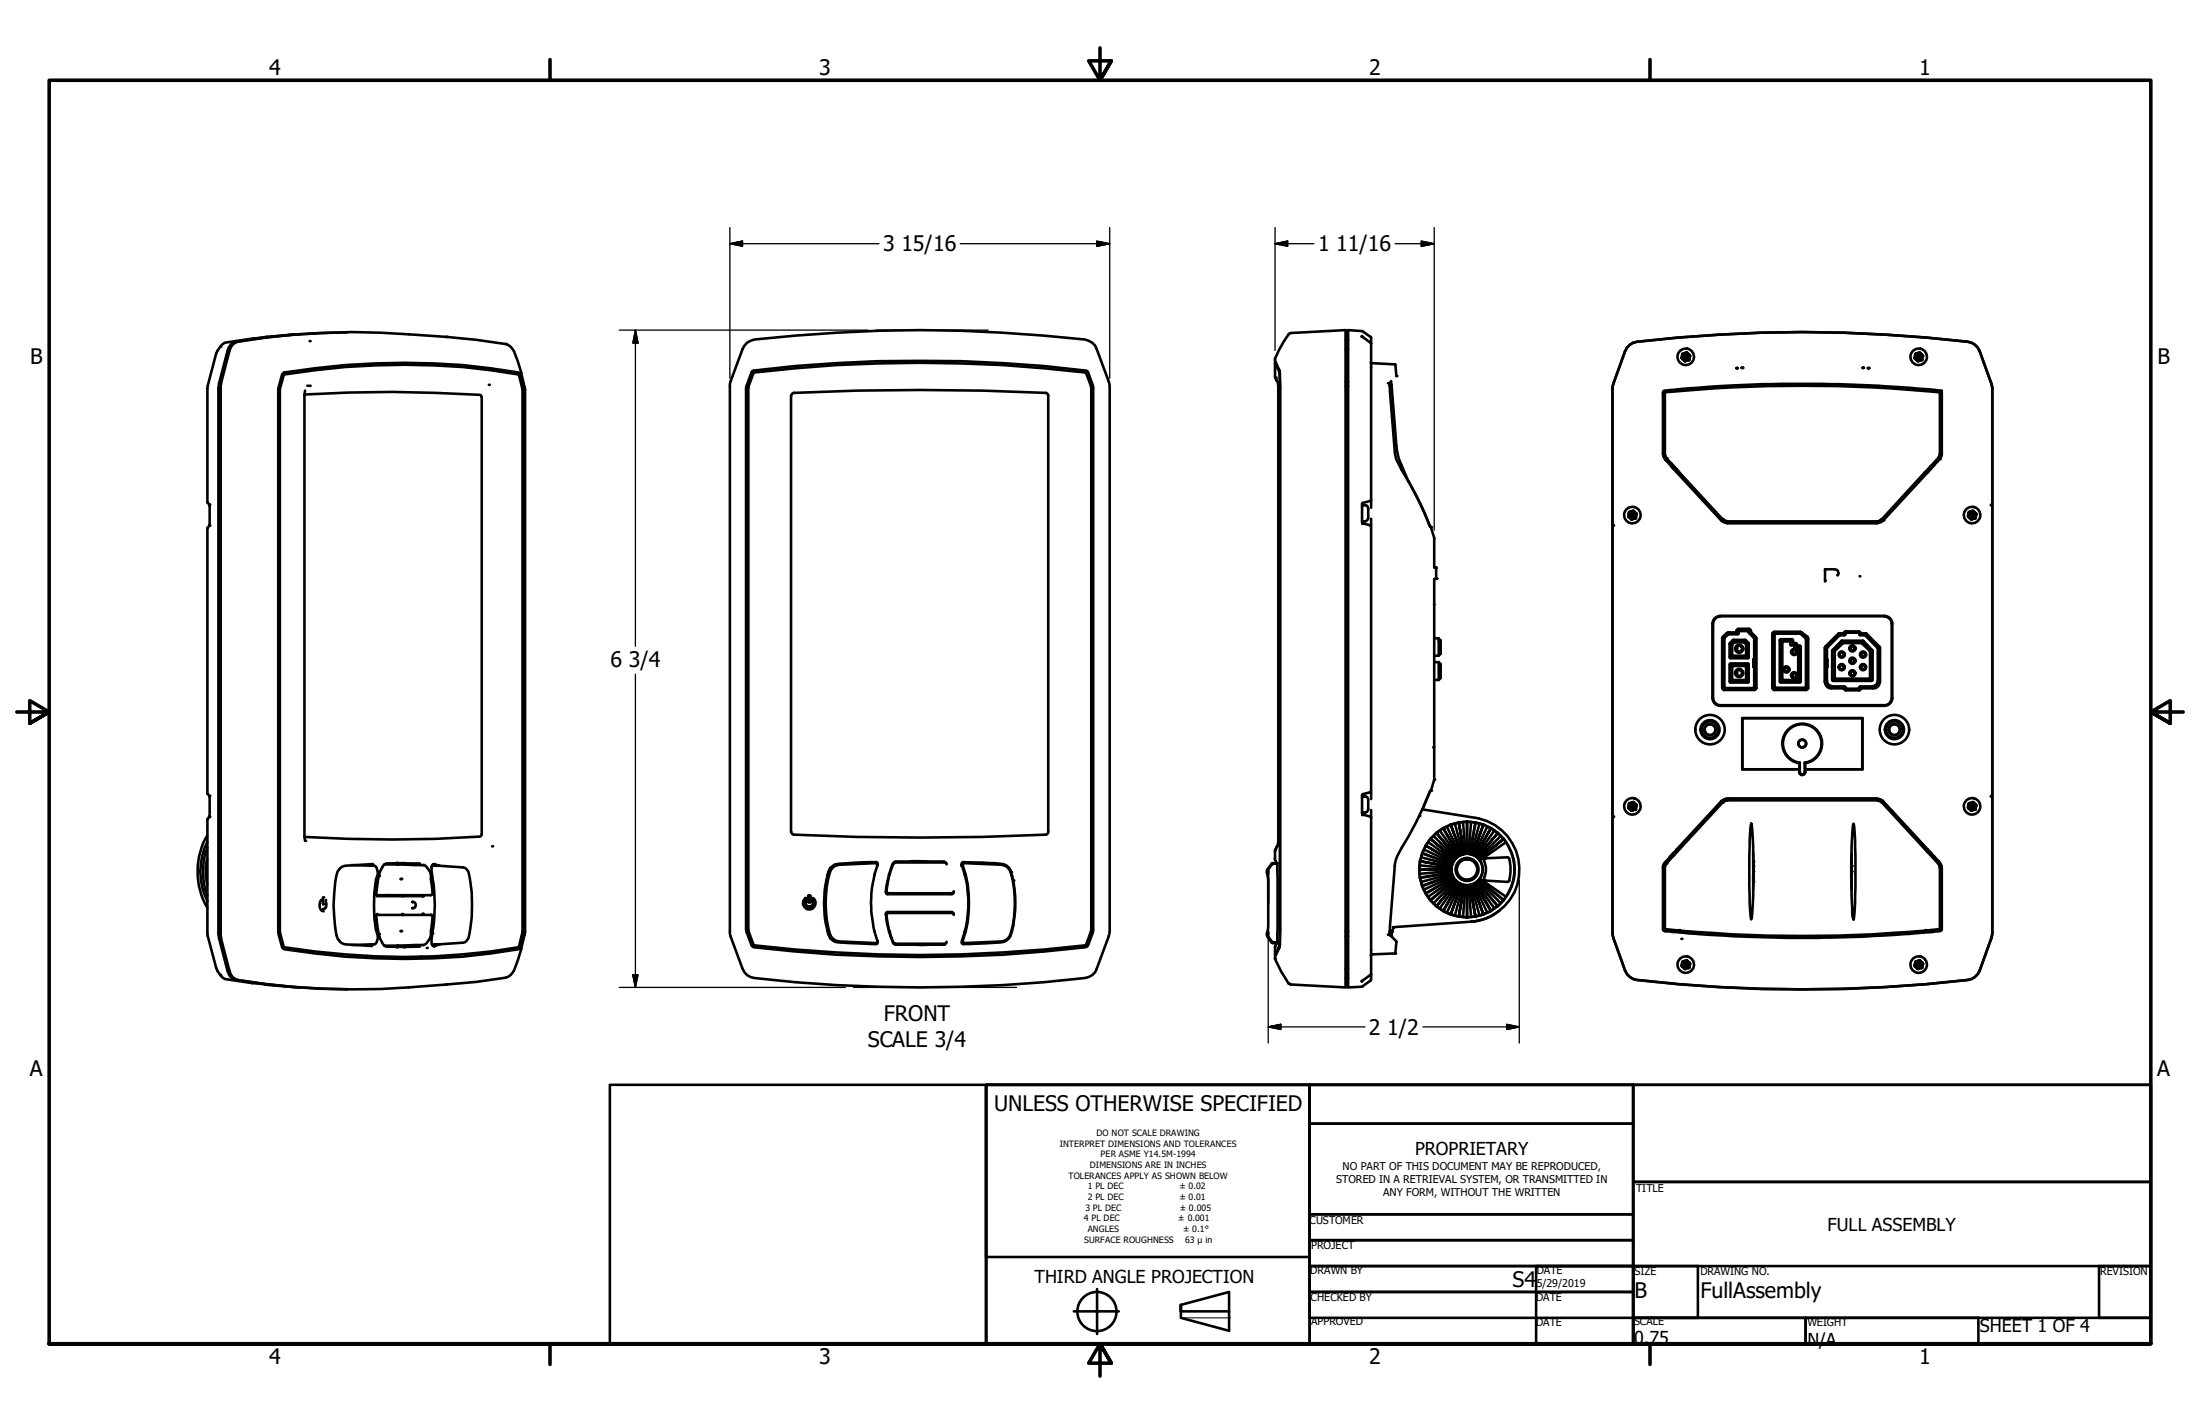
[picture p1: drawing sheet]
<svg xmlns="http://www.w3.org/2000/svg" width="432mm" height="279mm" viewBox="0 0 432 279" stroke-linecap="round" stroke-linejoin="round" font-family="sans-serif">
<!-- layer: Visible (ANSI) -->
<g fill="none" stroke="#000" stroke-width=".51">
<path d="M43.4 75.3l-.2 .9 .2-1 1.6-6.3a2.21 2.21 0 0 1 1.7-1.8 143.7 143.7 0 0 1 33.5-1.5 124.5 124.5 0 0 1 19.6 2.1 4.6 4.6 0 0 1 1.9 3.3l.6 2.1 .8 3.4v106.3a35.6 35.6 0 0 1-2.5 8.1l-.8 .7-.5 .2a212.5 212.5 0 0 1-35.9 2.2 101.4 101.4 0 0 1-17.2-1.9l-.5-.4-.7-1.3-1.6-6.3-.2-1 .2 .9M49.6 66.5h.1M52.3 66.1l-7.8 1.1a2.94 2.94 0 0 0-2.1 2.2l-1.7 6.9v22.2M52.3 66.1h.1M55.6 73.2a133.5 133.5 0 0 1 46.4 0l.8 3.3v106.3l-.8 3.3a133.5 133.5 0 0 1-46.4 0l-.2-.2-.8-3.1v-106.3l.8-3zM55.7 73.6l.1-.1a139.1 139.1 0 0 1 45.9 0l.9 3v106.3l-.9 3.1a139.1 139.1 0 0 1-45.9 0l-.9-3.1v-106.3zM58.7 65.6l-6.4 .5M59.8 77.4a262.4 262.4 0 0 1 34.6 .1l.2 .5v85.6l-.2 .5a239.6 239.6 0 0 1-34.6 .1M59.9 76.6l-.1 .9v86.6l.1 .9M68.2 65.2a115.5 115.5 0 0 0-22.4 2l-.5 .4-.7 1.3-1.6 6.3-.1 1v106.9l.1 1 1.6 6.3a2.21 2.21 0 0 0 1.7 1.9 146.2 146.2 0 0 0 21.9 1.8M82.5 71.6h.3M146.6 67.2l1.5-.6a286.2 286.2 0 0 1 64.8 0 2.89 2.89 0 0 1 2.4 1.9l2.3 6.4 .2 .9v107l-.2 .9-2.3 6.4a2.69 2.69 0 0 1-2.4 1.8 286.2 286.2 0 0 1-64.8 0 2.69 2.69 0 0 1-2.4-1.8l-2.4-6.9v-107.9l2.4-6.8z"/>
<path d="M147.7 72.8a274.7 274.7 0 0 1 65.7 0l1.1 2.8 .1 .5v106.3l-.1 .5-1.1 2.8a266.2 266.2 0 0 1-65.7 0l-1.3-3.3v-106.3zM147.9 73.2l.1-.1a278.4 278.4 0 0 1 65 0l1.2 3v106.3l-1.2 3.1a278.4 278.4 0 0 1-65 0l-1.1-3.1v-106.3zM155.3 77.6v85.7M205.2 77.1l.5 .3v.2M205.2 77.1a503.9 503.9 0 0 0-49.6 .1l-.3 .4M205.7 77.6v85.6l-.2 .5-.3 .1M250.3 71.2a6.6 6.6 0 0 1 .9 4.9v106.3a6.7 6.7 0 0 1-.9 5M250.3 70.4a17.8 17.8 0 0 1 2.9-5l10.9-.6 .3 .2v128.5l-.3 .2-11-.6a20 20 0 0 1-2.8-5v-.3a7.5 7.5 0 0 0 1-5.4v-106.8a6.7 6.7 0 0 0-1-4.8v-.3M250.3 71.2v2.8a2.9 2.9 0 0 1 .6 2.4v88.7a2.85 2.85 0 0 1-.6 1.8v1.6M250.3 71.2h.1M250.4 74.4l.2 .4M264.1 64.8v128.9"/>
<path d="M264.6 64.8v128.9M267.2 66h.1M267.3 65l-2.7-.2-.2 .3M267.3 65h.1M267.3 65.9v.1l1.7 1.2M267.4 65l1.6 1.1M269 66.1l.1 .2M269 67.2l.1 .2M269 71.1l.3 .2M269.1 67.4v32.2M269.1 66.3v1.1M269.1 72.1v.1"/>
<path d="M269.2 71.2l4.6 .3 .3 2.3M272.8 75.3l.3 .1 1 12a10.8 10.8 0 0 0 .9 3.7l1.5 3.5M272.8 75.1v1.5l1 12.6a6.7 6.7 0 0 0 1.2 2.8 72.7 72.7 0 0 1 5.7 11.4M273 74.9l-.2 .3 .2-.3M319 68.9l-2.3 6.3-.2 1v106.9l.2 1 2.3 6.3a2.91 2.91 0 0 0 2.3 1.9 286.8 286.8 0 0 0 64.9 0 2.91 2.91 0 0 0 2.4-1.9l2.2-6.3 .2-1v-106.9l-.2-1-2.2-6.3M319 68.9a2.91 2.91 0 0 1 2.3-1.8 270.5 270.5 0 0 1 65.7 .1l1.2 1 .4 .7M326.5 76.8a164 164 0 0 1 14.9-1.2 282.2 282.2 0 0 1 38.5 .9l.9 .1 .3 .2v.2v11.9a3.9 3.9 0 0 1-1.5 2.4l-10 10.8-.7 .5-.5 .1-29.6-.1-1-.5-9.6-10.3-1.6-2-.2-.8zM326.8 77a273.8 273.8 0 0 1 53.9 0v12.3l-.3 .6-11 12-.5 .3-.5 .1h-29.3l-.6-.1-.4-.3-11.2-12.3-.1-.4zM330.1 70.2h.1M330.1 70.2l.1 .2M330.1 70.4l.5 .4M330.1 70.4h.1"/>
<path d="M330.1 70.3l.5 .5M330.2 69.5l.1 .4-.2 .3M330.2 69.6l-.1 .5M330.2 69.5v.1M330.3 69.4h.1M330.3 69.4l-.1 .1M330.3 69.5l.6 .5-.8 .3M330.6 70.8h.1M330.6 70.8h.2M330.8 70.9h.1M330.9 69.2h.2M331 69.2l-.3 .2h-.3l.5-.2"/>
<path d="M331.1 69.3l-.2 .7 .8-.2M331.1 69.3l.5 .4M331.2 69.3l.5 .4M331.2 69.3h.1M331.4 70.6l-.6 .2M331.4 70.7h.1M331.4 70.7h-.3l-.3 .2M331.5 70.5l-.6-.5-.2 .8M331.6 70.5h.1M331.6 70.5l-.1 .2M331.6 69.7h.1M331.6 69.7l.1 .2-.2 .3v.3"/>
<path d="M331.6 69.9l-.1 .6M375.8 70.2h.1M375.8 70.2l.1 .2M375.9 70.4l.4 .4M375.9 70.4h.1M375.9 70.3l.4 .5M376 69.6l-.2 .5M376 69.4h.1M376 69.4l-.1 .1 .1 .4-.2 .3M376 69.5l.6 .5-.7 .3M376.3 70.8h.1M376.5 70.9h.1"/>
<path d="M376.7 69.2h.2M376.7 69.2l-.6 .2M376.7 69.2l-.3 .2h-.3M376.8 69.3l-.2 .7 .8-.2M376.9 69.3l.4 .4M376.9 69.3l.5 .4M376.9 69.3h.1M377.1 70.6l-.6 .2M377.1 70.7h.1M377.1 70.7l-.7 .1M377.2 70.5l-.6-.5-.2 .8M377.3 70.5h.1"/>
<path d="M377.3 70.5l-.1 .2M377.4 69.7v.2l-.1 .3v.3l.1-.6M40.7 98.5l.1 .2M40.8 98.6l.3 .5M41 99.1l.1 .1M41.1 99.1v4M267.5 99.1h.4M267.6 99.1l-.3 .2M267.9 99.1h.1M268 99.1a.8 .8 0 0 1 .5 1v1.5M268.9 98.3l-1.4 .4-.2 .2 .1 3.7M269.1 98.1l-.2 .3"/>
<path d="M276.5 94.5a58 58 0 0 1 4.2 8.8l.2 .1 .6 2.1v5.8l.4 .1v2.1l-.4 .1v39.4l-.6 2.1-.4 .5-1.3 3.2 10.4 1.7a10.3 10.3 0 0 1 8.6 10.6 10.3 10.3 0 0 1-9.5 9.7 9.4 9.4 0 0 0 5.7-2.2M390.8 99l-.1 .1M40.7 103.6v52M40.8 103.6v.1M41.1 103.1l-.3 .4M41.1 103.1v.1M41.1 103.1h.1M267.3 102.1l.3 .2M267.4 102.8v-.2l1.5 .5M267.5 102.3h.4M268 102.3h-.1M268.5 101.6a.73 .73 0 0 1-.5 .7"/>
<path d="M268.9 103.1l.1 .2M269.1 101.8v55M281.5 118.6h.1M316.8 103.1l-.1 .1M319.7 101.4l.4 .5a.57 .57 0 0 0 .8-.2M319.7 101.4h.1M319.7 101.4l.4 .4M319.7 100.6v.8M319.7 100.6l-.1 .6M319.7 100.6h.1M319.8 100.5l.6 .6-.7 .2M320.3 101.9h.1"/>
<path d="M320.5 100.3l-.8 .3M320.5 100.2v.1M320.5 100.3l-.3 .2h-.3M320.5 100.2l.6 .5M320.6 100.3l-.2 .8 .8-.3M320.7 100.3l.5 .4M320.7 100.3h.1M320.9 101.7v.1M320.9 101.7h-.3l-.2 .2M321 101.6l-.6-.5-.2 .8M321.1 101.6h.1M321.1 101.6l-.1 .1"/>
<path d="M321.2 100.8h.1M321.2 100.8v.1M321.2 100.9l-.1 .6v-.3l.1-.2M321.2 100.9v.1M358.2 111.7l.1 .1M360.6 112.8a.67 .67 0 0 0 .2-.7 .67 .67 0 0 0-.7-.4h-1.9v2.3l.1-.1M365 113l.1 .1M386.3 101.4l.5 .4M386.4 100.6l.1 .4-.2 .3 .5 .6M386.4 100.6l-.1 .6M386.4 100.6h.1M386.5 100.5l.6 .6-.8 .2"/>
<path d="M386.8 101.8v.1M387 101.9h.1M387.1 100.3l-.7 .3M387.1 100.2v.1M387.2 100.3l-.3 .2h-.3M387.2 100.2l.1 .1M387.3 100.3l-.2 .8 .8-.3M387.3 100.3l.5 .4M387.3 100.3l.6 .4M387.4 100.3h.1M387.6 101.7l-.8 .1M387.6 101.7v.1"/>
<path d="M387.6 101.7h-.3l-.3 .2M387.7 101.6l-.6-.5-.2 .8M387.8 101.6h.1M387.8 101.6l-.1 .1M387.8 100.8l.1 .1M387.8 100.9l-.1 .6v-.3l.2-.2M387.9 100.9v.1M281.5 129.9h.9M281.5 133.4h.9M281.5 125.2l.9 .1M282.4 129.9l.4 .4v2.7l-.4 .4M282.4 125.3l.4 .4v2.6l-.4 .4h-.9"/>
<path d="M282.4 129.9v3.5M282.4 125.3v3.4M337.6 120.9h32.2M337.7 121a1.43 1.43 0 0 0-1.5 1.4v14.5a1.43 1.43 0 0 0 1.5 1.5h32.1M338.1 125l-.1 .2v9.8l.4 .4M338.3 125.1l-.1 9.9 .2 .2M338.5 125.2l.8-.7h1.8l.1-.2v-.4l.2-.1h1.6l1.2 1.4v9.7h-5.7zM339.2 124.3l-.9 .8-.2-.1M339.2 124.1l-.3 .1-.8 .8M339.5 130.2h3.7v3.7h-3.7zM339.5 126.2l.7-.7 2.4 .1 .6 .6v2.9h-3.7zM339.6 130.4l.2-.1h3.2l.2 .2v3.1l-.2 .2h-3.2l-.2-.1z"/>
<path d="M339.7 126.2l.5-.5h2.4l.6 .7v2.4l-.2 .2h-3.2l-.2-.1zM340 130.8l.2-.1h2.5v2.6h-2.7zM340 126.4l.4-.4h1.9l.4 .4v2.2h-2.7zM340.8 123.8h.2v.3h-1.8M340.8 123.8v.5h-1.6v-.2M341 124.1l-.2 .2M343.3 123.4h-2.1l-.4 .4M343.3 123.4l.2 .1 .2 .5 1 1.2M343.3 123.4v.2h-2.1l-.2 .2M343.3 123.6l.2 .5 1.1 1.1M344.2 129.3h.1v1.6h-.1zM344.6 135l-.2 .2h-6v.2"/>
<path d="M344.7 135l-.3 .4h-6M344.7 125.2h-.1v9.8h.1M344.7 125.2v9.8M347.9 124.3v10.7l.3 .4M347.9 124.3l.3-.3h5.2l1.4 1M347.9 124.3h.1v10.7l.2 .2M348 124.3l.2-.2h5.2l1.2 1.1 .2-.2M348.4 124.4l4.9-.1 1.1 .9v9.7h-6zM349.4 125.5l2.3-.1 .2 .2 .1 .5 .6 .1 .1 .5h.6l.1 .2v6.8l-.1 .2h-3.8l-.2-.2zM349.6 125.5h2.1l.1 .5 .2 .2h.4l.3 .6 .6 .1v6.8l-.1 .1h-3.6l-.2-.1v-8zM349.8 125.9h1.5h.1l.1 .7 .7 .1 .1 .5h.6v6.2h-3.1zM351.7 127.8v.1"/>
<path d="M354.6 125.2l.1 .1M354.7 135l-.2 .2h-6.3v.2M354.8 125l.1 .3M354.9 135l-.4 .4h-6.3M354.9 125.3h-.2v9.7h.2M354.9 125.3v9.7M358.3 126.9l-.2 .2v6.6a1.3 1.3 0 0 0 1.4 1.4h2.4M358.4 127l-.1 6.7a1.09 1.09 0 0 0 1.2 1.2h2.4M358.6 129.3v1.6zM359.7 127.6l1.9-1.8 4 .1 1.8 1.7v5.8l-.1 .1h-7.4l-.2-.2zM360.1 127.8l1.7-1.6h3.6l1.6 1.6v5.3h-6.9zM361 128.3h.1"/>
<path d="M361 128.6h.1M361.1 124.5l-2.7 2.5-.1-.1M361.1 124.3v.2h.8v-.2M361.1 124.3h-.3l-2.5 2.6M361.1 124.3h.8M361.4 125.7h4.3l1.8 1.9v5.9h-7.8l-.1-5.8zM361.9 135.1l.4 .3M361.9 134.9l.4 .4M361.9 134.9v.2M362.1 124.3l-.2 .2M362.1 124.3l.1 .2M362.1 124.3h.1"/>
<path d="M362.2 124.5l-.2 .2h-1l-2.4 2.4v6.4a1.09 1.09 0 0 0 1.1 1.2h2.3l.2 .2M362.2 134.9l.2 .2h2.3l.2-.2M362.2 124.3l.2-.2h2.3l.2 .2M362.2 134.9l-.1 .2 .1-.2M362.2 124.3v.2M362.2 134.9h.1M362.3 123.9l-.3 .1-.1 .3M362.3 135.4v-.1h2.6v.1M362.3 123.9v.2h2.6v-.2M362.3 124.1l-.2 .2M362.3 135.4h2.6M362.3 123.9h2.6"/>
<path d="M364.9 123.9l.4 .4M364.9 124.1l.4 .4M364.9 124.5l.2 .2h1l2.5 2.6v6.2a1.09 1.09 0 0 1-1.2 1.2h-2.3l-.2 .2M364.9 124.3h.2l-.2 .2M364.9 124.3v.2M364.9 134.9h.1M364.9 134.9l.2 .2-.2-.2M365.3 135.1l-.2 .3h-.2M365.3 134.9l-.4 .4M365.3 124.5h.9M365.3 124.3h1M365.3 124.3v.2"/>
<path d="M365.3 134.9v.2M366.1 128.3h.1M366.1 128.6h.1M366.3 124.3l-.1 .2 2.6 2.6M366.3 124.3l2.7 2.8M369 127.1v6.6a1.3 1.3 0 0 1-1.3 1.4h-2.4M369 127.1h-.2v6.6a1.19 1.19 0 0 1-1.1 1.2h-2.4M369.8 120.8h-32.1a1.56 1.56 0 0 0-1.6 1.6v14.5a1.56 1.56 0 0 0 1.6 1.6h32.1M369.9 120.8a1.56 1.56 0 0 1 1.5 1.6v14.5a1.56 1.56 0 0 1-1.5 1.6M369.9 121a1.43 1.43 0 0 1 1.4 1.4v14.6a1.43 1.43 0 0 1-1.4 1.4M40.7 155.7l.1 .1M40.8 155.8l.3 .4"/>
<path d="M41.1 156.3v3.9M41.1 156.2v.1M267.3 159.2l.3 .2M267.4 160v-.2l1.5 .4 .2 .2M267.5 159.4h.4M267.5 156.3h.4M267.6 156.3l-.3 .2M267.9 156.3h.1M268 156.2a.73 .73 0 0 1 .5 .7M268.5 157v2l-.6 .4M269 155.3l-.1 .1-1.4 .4-.2 .2 .1 3.8M269.1 158.9v32.2"/>
<path d="M280.7 155.1a107 107 0 0 1-6.4 12.9l-.6 1.9-.9 12v1.6M281.3 146.6h.1M281.5 146.5l-.1 .1M319.7 158.6l.4 .4M319.7 158.6h.1M319.7 158.5l.4 .5M319.7 157.7v.9M319.7 157.8l-.1 .5M319.7 157.7l.1 .1M319.8 157.7l.6 .5-.7 .3M320.2 159h.1M320.3 159.1h.1"/>
<path d="M320.5 157.4l-.8 .3M320.5 157.4h.1M320.5 157.4l-.3 .2h-.3M320.5 157.4h.2M320.6 157.5l-.2 .7 .8-.2M320.7 157.5h.1M320.9 158.8l-.6 .2M320.9 158.9h-.3l-.2 .2M321 158.8l-.6-.6-.2 .8M321.1 158.7h.1M321.1 158.7l-.1 .2M321.2 157.9l-.1 .8 .1-.6"/>
<path d="M321.2 157.9l-.5-.4 .4 .4M337.8 157.2l.8-.5h.5h29.6l.9 .5 11 12a1.47 1.47 0 0 1 .5 1.2v12.2a156.2 156.2 0 0 1-17.1 1.2 281.9 281.9 0 0 1-37.3-1.1l-.2-.1-.1-.3v-12a1.19 1.19 0 0 1 .4-1.1zM338.1 157.5l.5-.4 .5-.1h29.5l.5 .2 11.6 12.7v12.3a261.4 261.4 0 0 1-53.9 0v-12.2l.2-.5zM341.9 140.9h.1M342 150.9v-10h23.5v10M353.1 151.5a.6 .6 0 0 0 .6 .6 .6 .6 0 0 0 .6-.6M353.2 149.8a3.9 3.9 0 0 1-2.8-6 3.9 3.9 0 0 1 6.6 0 3.9 3.9 0 0 1-2.7 6M353.2 151.5v-.6h-11.3v-10h23.7v10h-11.3v.6M353.2 149.7v1.2h-11.3M353.3 151.5a.48 .48 0 0 0 .4 .5 .48 .48 0 0 0 .5-.5M353.3 149.7v1.8M353.3 149.7h-.1"/>
<path d="M353.3 149.6a3.8 3.8 0 0 1-2.8-5.7 3.8 3.8 0 0 1 6.4 0 3.8 3.8 0 0 1-2.7 5.7M365.5 140.9h.1M365.6 150.9h-11.3v-1.2h-.1v1.8M386.3 158.6l.5 .4M386.3 158.6h.1M386.4 157.7l.1 .4-.2 .4 .5 .5M386.4 157.8l-.1 .5M386.4 157.7v.1M386.5 157.7l.6 .5-.8 .3M386.8 159h.1M386.8 159h.2M387 159.1h.1"/>
<path d="M387.1 157.4l-.7 .3M387.1 157.4h.1M387.2 157.4l-.3 .2h-.3M387.2 157.4h.1M387.3 157.5l-.2 .7 .8-.2M387.3 157.5l.5 .4M387.3 157.5l.6 .4M387.4 157.5h.1M387.6 158.8l-.6 .2M387.6 158.9h.1M387.6 158.9h-.3l-.3 .2M387.7 158.8l-.6-.6-.2 .8"/>
<path d="M387.8 158.7l-.1 .2M387.8 157.9h.1M387.8 157.9l.1 .2-.2 .3v.3l.1-.6M390.8 156.1l-.1 .2M40.7 166.3a12.9 12.9 0 0 0 0 9.4M40.7 168.6l-.1 .1a8.9 8.9 0 0 0 .1 4.7M40.7 165.2a12.9 12.9 0 0 0 0 11.6M40.7 160.8v22.3l1.7 6.8a2.91 2.91 0 0 0 2.1 2.3l7.8 1 6.4 .5M40.7 163.9a14.2 14.2 0 0 0 0 14.2M40.8 160.7v.1M41.1 160.2l-.1 .1M41.1 160.3l-.3 .4"/>
<path d="M63.1 176.6a1.48 1.48 0 0 0 .4 2.2M63.6 176.1l-.2 .1v1.2h.2M64 176.6l-.1 .5a.82 .82 0 0 1-.5 1.3M69 169.7l4.5 .2 .2 .1a2.36 2.36 0 0 1 .1 2.7 23.3 23.3 0 0 0 .3 10.7 1.77 1.77 0 0 1-.6 1.9l-4.5 .1M73 169.5l-5.2 .4a2.37 2.37 0 0 0-1.8 2.1 30.8 30.8 0 0 0 .2 12.1l.3 .4a1.73 1.73 0 0 0 1.3 .8l5.2 .3M73.9 179.5h10.7l.2 .1 .1 .4-.3 3.5a2.53 2.53 0 0 1-1.5 1.9h-.6M74 179.3l-.1 .2a10.4 10.4 0 0 0 1.2 5.5l.4 .6 .3 .1h6.6M75.4 169.6l7.7 .1a2.28 2.28 0 0 1 1.5 1.9l.3 3.6-.1 .3-.2 .1h-10.7M77.9 169.4l.2 .3-.1-.2M78.9 179.3l.1 .2M79 175.6l-.1 .2M79.1 179.5v-.2v.2"/>
<path d="M79.1 175.6v.2v-.2M80.9 177h.4a.7 .7 0 0 1 0 1.1l-.4 .1M82.4 169.4h-6.6a3.5 3.5 0 0 0-1.5 2.6l-.4 3.4 .1 .4h9M82.9 179.3h.1M84.7 170.2h-.1M84.8 169.9l5.9 .3a1.34 1.34 0 0 1 1.4 1.4 30.9 30.9 0 0 1-.2 12.5 1.23 1.23 0 0 1-1.2 .9l-5.9 .3M85 169.6l1.2 .3M85.2 169.5l-.4 .4a8.2 8.2 0 0 0 .3 3.5 37.2 37.2 0 0 1-.4 10.7v.9a.54 .54 0 0 0 .5 .6M155.3 163.2l.3 .5a461.6 461.6 0 0 0 49.6 .1M158.1 176.2l.1 .1v.4a.78 .78 0 0 0 .3 1.2 .78 .78 0 0 0 1.1-.4l-.1-1.3a1.24 1.24 0 0 1 .3 1.8 1.24 1.24 0 0 1-1.7 .2 1.24 1.24 0 0 1-.2-1.7zM158.2 176.2h.1M158.7 175.7h.3l.1 .1-.1 1.2h-.4z"/>
<path d="M163 170.2l.9-.6 .8-.1 7.2-.3a.4 .4 0 0 1 .3 .6 22.9 22.9 0 0 0 0 14.8l.1 .2a.35 .35 0 0 1-.4 .4l-6.2-.2a2.91 2.91 0 0 1-2.8-.9 20.1 20.1 0 0 1-.5-12.5zM172.3 169.7l-.4-.3-7.1 .3a2.03 2.03 0 0 0-1.9 1.5 21.3 21.3 0 0 0 .2 12.6l.5 .5 .5 .3 .7 .1 7.1 .3h.2l.2-.3M185.7 169.3l-9.9-.1-.5 .4a15.2 15.2 0 0 0-1.2 5.5l.3 .2h12.5l.3-.2M185.8 169.6l-.3-.4-.3-.2h-5.9h-3.5l-.3 .2a5 5 0 0 0-.9 2.2l-.1 .2a8.9 8.9 0 0 0-.6 3.7l.3 .2h12.6l.3-.2 .1-.4M187.2 179.5l-.1-.4-.3-.2h-12.6l-.3 .2a15.2 15.2 0 0 0 1.4 5.9l.2 .2 .3 .2h9.4l.3-.2 .3-.4M187.2 179.3l-.3-.2h-12.5l-.3 .2a14.6 14.6 0 0 0 1.2 5.5l.5 .4h9.6l.3-.2M188.8 169.3l.4-.1a54.6 54.6 0 0 1 8 .5l.4 .2a5.8 5.8 0 0 1 1.4 3.8 22.9 22.9 0 0 1-.7 10l-.2 .4a2.39 2.39 0 0 1-1.7 .8l-6.1 .3h-1.3l-.3-.3a22.7 22.7 0 0 0 0-15.4zM188.8 169.7l-.1 .2M189.2 169.4l7.3 .3a2.03 2.03 0 0 1 1.9 1.5 21.3 21.3 0 0 1-.3 12.6l-.4 .5-.6 .3-.6 .1-7.1 .3a.37 .37 0 0 1-.4-.5 23.5 23.5 0 0 0 0-14.8zM248.9 171.6v11.2M250.2 168.5l.4 .9M250.6 169.4l.1 .1 .1 2.9v9.6l-.1 2.8-.1 .2"/>
<path d="M250.6 169.4h-1l-.8 1.2a1.93 1.93 0 0 0 .1 1.5v5.1M250.6 169.5h-.7l-.2 .1a1.97 1.97 0 0 0-.8 2.2M250.6 166.1l-.3 .8M278.6 170.6h.1M278.6 170.6l.1 1.6M278.6 169.8l6.3 .6M278.7 169l-.1 1.6M278.7 169l.4-1.6 5.9 2.1M278.7 172.2h.1M278.7 168.9v.1M279 168.2l6 1.6M279.1 173.8h.1"/>
<path d="M279.1 167.4l6 2.1 .1-.2v-.2l-5.4-3.2 5.4 3.1M279.1 167.4h.1M279.5 166.7l5.7 2.6M279.8 175.3h.1M279.8 165.9h.1M279.8 175.3l5.4-3.1 .4 .4-4.9 4zM279.8 165.9l-.7 1.5M280.3 165.2l5.1 3.6M280.8 176.6h.1M280.8 164.6h.1M281.4 164l4.4 4.4M281.9 177.8h.1"/>
<path d="M281.9 163.4h.1M282.6 162.9l3.6 5.2M283.2 178.7h.1M283.3 178.7l3.1-5.4-3.1 5.5 1.4 .6M283.3 162.5h-.1M284 162.2l2.6 5.6M284.7 179.4h.1M284.7 179.4l1.6 .4M284.7 161.8l-.7 .4a8.1 8.1 0 0 0-3.2 2.4l4.8 4-4.9-4-.9 1.3M284.8 161.8h-.1M284.8 170.6h.1M284.8 171.1v.1"/>
<path d="M284.8 170v.1M284.9 170.1l-6.2-1.1 6.2 1.1v.5M284.9 170.6v.5M284.9 170.6h-6.3h6.3M284.9 170.9l-6.3 .5M284.9 171.1l-6.2 1.1M285 171.6v.1M285 171.6l-.1-.4-6.2 1.1 .4 1.5M285 169.5l-.1 .6M285 171.4l-6 1.6M285 171.6l-5.9 2.2M285 169.5h.1"/>
<path d="M285.2 171.9l-5.7 2.7M285.2 172.1v.1M285.2 169h.1M285.2 172.1l-.1-.4-6 2.2 .7 1.4M285.2 172.1l-5.4 3.2M285.4 172.4l-5.1 3.6M285.5 172.6h.1M285.5 168.6h.1M285.6 161.6l1.5 6M285.8 172.8l-4.4 4.4M285.9 173h.1M285.9 168.2h.1"/>
<path d="M285.9 173l-.3-.3-4.8 4a8.2 8.2 0 0 0 2.5 2M285.9 168.2l-.7 .8M285.9 173l.5 .3M285.9 168.2l-4-4.8 4 4.8M285.9 173l-4 4.8 4-4.8M286.2 173.2l-3.6 5M286.3 179.8h.1M286.3 179.8l1.6 .2M286.3 161.4h.1M286.4 173.3h.1M286.4 167.9l-.5 .3M286.4 173.3l.5 .2"/>
<path d="M286.4 167.9l-3.1-5.4 3.1 5.4M286.4 167.9h.1M286.6 173.4l-2.6 5.7M286.8 173.5l.1 .1M286.9 167.6h-.1M286.9 167.7l-.5 .2M286.9 173.5l.5 .2M286.9 167.7l-2.2-5.9 2.2 5.9M286.9 173.5l-2.2 5.9 2.2-5.9M287.1 161.3l.6 6.2M287.1 173.6l-1.5 6M287.4 173.7h.1"/>
<path d="M287.4 167.5h.5M287.4 167.5l-1.1-6.1 1.1 6.2-.5 .1M287.4 173.7h.5M287.4 173.7l-1.1 6.1 1.1-6.1M287.4 167.5h.1M287.7 173.7l-.6 6.2M287.9 161.2l-3.2 .6M287.9 161.2v6.3M287.9 173.7v6.3M287.9 180h.1M287.9 173.7h.1M287.9 167.4h.1"/>
<path d="M287.9 161.2h.1M288 161.2l1.6 .2-1.1 6.1h-.5zM288 173.7v6.3M288.2 173.7l.5 6.2M288.5 167.5h.1M288.5 173.7h.1M288.7 173.6l1.7 6M288.7 161.3l-.5 6.2M289 173.5l-1 .2M289 167.6h.1M289 173.5v.1M289.2 173.4l2.7 5.7"/>
<path d="M289.5 167.9h.1M289.5 173.3l-.4 .2 2 5.9-2.1-5.9M289.5 173.3h.1M289.5 161.4h.1M289.6 179.8l-1.6 .2M289.6 179.8l-1.1-6.1 1.1 6.1M289.6 179.8h-.1M289.7 173.2l3.6 5M289.9 173l4 4.8-1.2 .9-3.2-5.4 3.1 5.5-1.5 .6M289.9 173l-.4 .3M289.9 168.2h.1M290 173h-.1"/>
<path d="M290.1 172.8l.2-.1 4.8 4-1.1 1.1-4.1-4.8zM290.1 172.8l4.5 4.4M290.3 168.6h.1M290.4 172.6h-.1M290.4 161.6l-1.7 6M290.4 172.4l5.2 3.6-.5 .6-4.8-4zM290.5 168.8a3.1 3.1 0 0 1 0 3.6M291.1 161.8h.1M291.1 161.8l-1.5-.4-1.1 6.2 .5 .1 2.1-5.9-2 5.9 .8 .5 .5 .6 5.2-3.6-.5-.6M291.1 161.8l1.5 .7-3.1 5.4 3.2-5.4 1.2 .9-4 4.8 4.1-4.8 1.1 1.2M291.1 179.4l-1.5 .4M291.2 179.4h-.1"/>
<path d="M291.3 168.9a3.7 3.7 0 0 1 0 3.3M291.3 172.3a.35 .35 0 0 0 .3 .5l4.3 .2 .4-.3M291.6 168.5a.35 .35 0 0 0-.3 .5M291.9 162.2l-2.7 5.6M292.6 162.5h.1M292.6 178.7h.1M293.3 162.9l-3.6 5.2M293.9 163.4h.1M294 177.8h-.1M294.6 164l-4.5 4.4M295.1 164.6l-4.8 4 4.8-4M295.1 164.6h.1"/>
<path d="M295.1 176.6h.1M295.6 165.3a9.3 9.3 0 0 1 0 10.6M295.8 168.2l-4.2 .2M295.9 168.2l.2 .1a8 8 0 0 1 .1 4.4M316.8 160.2l-.1 .1M343.7 161.6a99.6 99.6 0 0 1 0 18.8 116.1 116.1 0 0 1 0-18.8zM344.1 169.5v.9M344.1 169.5h.1M344.1 169.4h.1M344.1 167.4v2.1M344.1 170.4l.1 .1M344.1 170.4h.1"/>
<path d="M344.1 171.6h.1M344.1 172h.1M344.1 172.1h.1M344.1 172.5h.1M344.1 172.6h.1M344.2 171v.1M344.2 171.5l-.1 3.1M344.2 169.9v.1M363.3 171v.1M363.3 169.5h.1M363.3 169.4h.1M363.3 169.9v.1"/>
<path d="M363.3 170.4h.1M363.3 171.5l.1 3.1M363.3 171.6h.1M363.3 172h.1M363.3 172.1h.1M363.3 172.5h.1M363.3 172.6h.1M363.3 169h.1M363.3 173h.1M363.4 169.5v.9M363.4 167.4v2M363.4 170.4l-.1 .1"/>
<path d="M363.4 169.4v.1M363.8 161.6a116.1 116.1 0 0 1 0 18.8 4 4 0 0 1-.3-2.2l-.2-8.8a49 49 0 0 1 .5-7.8zM43.2 183.1v-106.9v106.9M49.6 192.8h.1M52.3 193.2h.1M78 185.6l.1-.1-.2 .2M82.5 185.4l-7.1 .1M82.5 187.7h.3M86.2 185.3l-1.2 .2M248.8 182.9a2.04 2.04 0 0 0 .9 1.9l.2 .1h.7M248.9 182.6a1.32 1.32 0 0 0-.1 1.2l.8 1.2h1M250.3 187.4h.1"/>
<path d="M250.6 185l-.3 .7v1.7M250.6 185l-.3 .7M264.4 193.5l.2 .2 2.7-.1M267.2 192.5h.1M267.4 193.6h-.1M269 191.3l-1.7 1.2v.1M269 192.2l-1.6 1.3M269.1 191.1l-.1 .2M269.1 191.1v1.2M269.1 186.4h.1M273 183.6l-.2-.2 1.3 1.3-.3 2.4-4.6 .2-.2 .2M273 183.6l-.2-.2 .2 .2"/>
<path d="M273.7 181.9l-.2 .2-.4 1.1-.3 .1v.1M288.7 180.8l-15.3 1.1M330.1 189.4l.1 .2M330.1 189.6l.5 .5M330.1 189.6h.1M330.1 189.6l.5 .4M330.2 188.8l.1 .4-.2 .2M330.2 188.8l-.1 .6M330.2 188.8h.1M330.3 188.6h.1M330.3 188.7l-.1 .1M330.3 188.7l.6 .6-.8 .2"/>
<path d="M330.6 190v.1M330.6 190l.2 .1M331 188.5l-.3 .2-.3-.1 .7-.1M331.1 188.5l-.2 .8 .8-.3M331.1 188.5l.5 .4M331.2 188.5l.5 .4M331.2 188.5h.1M331.4 189.9l-.6 .2M331.4 189.9v.1M331.4 189.9h-.3l-.3 .2M331.5 189.8l-.6-.5-.2 .8M331.6 189.8l-.1 .1"/>
<path d="M331.6 189h.1M331.6 189l.1 .1M331.6 189.1l-.1 .6M331.7 189.1v.1M331.7 189.2l-.2 .2 .1 .4M375.8 189.4l.1 .2M375.9 189.6l.4 .5M375.9 189.6h.1M375.9 189.6l.4 .4M375.9 188.8l-.1 .6M375.9 188.8h.1M376 188.6h.1"/>
<path d="M376 188.7l.6 .6-.7 .2M376.3 190.1h.2M376.5 190.1h.1M376.7 188.5l-.3 .2h-.3M376.8 188.5l-.2 .8 .8-.3M376.9 188.5l.4 .4M376.9 188.5l-1 .2 .1 .5-.2 .2M376.9 188.5l.5 .4M376.9 188.5h.1M377.1 189.9l-.6 .2M377.1 189.9h-.3l-.2 .2M377.2 189.8l-.6-.5-.2 .8"/>
<path d="M377.3 189.8h.1M377.3 189.8l-.1 .1M377.4 189v.1M377.4 189.1l-.2 .6M377.4 189.1v.1M377.4 189.2l-.1 .2v.3"/>
<circle cx="330.9" cy="70" r="1.62"/>
<circle cx="376.6" cy="70" r="1.62"/>
<circle cx="320.4" cy="101.1" r="1.62"/>
<circle cx="387.1" cy="101.1" r="1.62"/>
<circle cx="341.3" cy="127.3" r=".6"/>
<circle cx="341.3" cy="127.3" r=".79"/>
<circle cx="341.3" cy="132" r=".6"/>
<circle cx="341.3" cy="132" r=".79"/>
<circle cx="350.6" cy="131.3" r=".41"/>
<circle cx="350.6" cy="131.3" r=".6"/>
<circle cx="350.6" cy="131.3" r=".48"/>
<circle cx="352.1" cy="127.9" r=".41"/>
<circle cx="352.1" cy="132.5" r=".41"/>
<circle cx="352.1" cy="132.5" r=".6"/>
<circle cx="352.1" cy="127.9" r=".6"/>
<circle cx="352.1" cy="132.5" r=".48"/>
<circle cx="352.1" cy="127.9" r=".48"/>
<circle cx="361.5" cy="128.4" r=".41"/>
<circle cx="361.5" cy="128.4" r=".48"/>
<circle cx="361.5" cy="130.9" r=".48"/>
<circle cx="361.5" cy="128.4" r=".6"/>
<circle cx="361.5" cy="130.9" r=".41"/>
<circle cx="361.5" cy="130.9" r=".6"/>
<circle cx="363.6" cy="129.6" r=".48"/>
<circle cx="363.6" cy="127.2" r=".48"/>
<circle cx="363.6" cy="132.1" r=".48"/>
<circle cx="363.6" cy="127.2" r=".6"/>
<circle cx="363.6" cy="132.1" r=".6"/>
<circle cx="363.6" cy="129.6" r=".6"/>
<circle cx="363.6" cy="129.6" r=".41"/>
<circle cx="363.6" cy="127.2" r=".41"/>
<circle cx="363.6" cy="132.1" r=".41"/>
<circle cx="365.7" cy="128.4" r=".48"/>
<circle cx="365.7" cy="128.4" r=".6"/>
<circle cx="365.7" cy="128.4" r=".41"/>
<circle cx="365.7" cy="130.9" r=".6"/>
<circle cx="365.7" cy="130.9" r=".41"/>
<circle cx="365.7" cy="130.9" r=".48"/>
<circle cx="320.4" cy="158.2" r="1.62"/>
<circle cx="335.6" cy="143.2" r="1.62"/>
<circle cx="335.6" cy="143.2" r="1.05"/>
<circle cx="335.6" cy="143.2" r="1.11"/>
<circle cx="335.6" cy="143.2" r="1.87"/>
<circle cx="335.6" cy="143.2" r="2.89"/>
<circle cx="353.7" cy="145.9" r=".73"/>
<circle cx="353.7" cy="145.9" r=".79"/>
<circle cx="371.8" cy="143.2" r="2.89"/>
<circle cx="371.8" cy="143.2" r="1.62"/>
<circle cx="371.8" cy="143.2" r="1.05"/>
<circle cx="371.8" cy="143.2" r="1.11"/>
<circle cx="371.8" cy="143.2" r="1.87"/>
<circle cx="387.1" cy="158.2" r="1.62"/>
<circle cx="287.9" cy="170.6" r="9.4"/>
<circle cx="287.9" cy="170.6" r="3.1"/>
<circle cx="287.9" cy="170.6" r="2.25"/>
<circle cx="287.9" cy="170.6" r="2"/>
<circle cx="287.9" cy="170.6" r="2.06"/>
<circle cx="330.9" cy="189.3" r="1.62"/>
<circle cx="376.6" cy="189.3" r="1.62"/>
</g>
<g fill="#000">
<circle cx="43.2" cy="68" r=".25"/>
<circle cx="60.3" cy="75.7" r=".25"/>
<circle cx="60.8" cy="75.7" r=".25"/>
<circle cx="60.8" cy="66.9" r=".25"/>
<circle cx="87.6" cy="66.1" r=".25"/>
<circle cx="95.9" cy="75.5" r=".25"/>
<circle cx="99.3" cy="67.5" r=".25"/>
<circle cx="250.4" cy="74.1" r=".25"/>
<circle cx="272.4" cy="75.2" r=".25"/>
<circle cx="272.7" cy="75.8" r=".25"/>
<circle cx="274.1" cy="73.8" r=".25"/>
<circle cx="340.8" cy="72.2" r=".25"/>
<circle cx="340.8" cy="72.3" r=".25"/>
<circle cx="340.9" cy="72.2" r=".25"/>
<circle cx="340.9" cy="72.3" r=".25"/>
<circle cx="341.8" cy="72.2" r=".25"/>
<circle cx="341.8" cy="72.1" r=".25"/>
<circle cx="341.9" cy="72.2" r=".25"/>
<circle cx="341.9" cy="72.1" r=".25"/>
<circle cx="365.6" cy="72.2" r=".25"/>
<circle cx="365.6" cy="72.1" r=".25"/>
<circle cx="366.6" cy="72.3" r=".25"/>
<circle cx="366.6" cy="72.2" r=".25"/>
<circle cx="366.7" cy="72.2" r=".25"/>
<circle cx="366.7" cy="72.3" r=".25"/>
<circle cx="377.8" cy="76.8" r=".25"/>
<circle cx="380.9" cy="76.6" r=".25"/>
<circle cx="41.1" cy="99" r=".25"/>
<circle cx="327.1" cy="89.9" r=".25"/>
<circle cx="380.4" cy="89.9" r=".25"/>
<circle cx="380.7" cy="90.1" r=".25"/>
<circle cx="41.1" cy="103.1" r=".25"/>
<circle cx="280.9" cy="103.4" r=".25"/>
<circle cx="281.5" cy="111.3" r=".25"/>
<circle cx="281.5" cy="105.6" r=".25"/>
<circle cx="281.8" cy="111.4" r=".25"/>
<circle cx="281.8" cy="113.5" r=".25"/>
<circle cx="281.9" cy="113.5" r=".25"/>
<circle cx="338.1" cy="101.9" r=".25"/>
<circle cx="369.6" cy="102.1" r=".25"/>
<circle cx="340.8" cy="132.2" r=".25"/>
<circle cx="340.8" cy="131.9" r=".25"/>
<circle cx="340.8" cy="127.1" r=".25"/>
<circle cx="340.8" cy="127.4" r=".25"/>
<circle cx="341.9" cy="127.4" r=".25"/>
<circle cx="341.9" cy="127.1" r=".25"/>
<circle cx="341.9" cy="132.2" r=".25"/>
<circle cx="341.9" cy="131.9" r=".25"/>
<circle cx="350.2" cy="131.3" r=".25"/>
<circle cx="350.2" cy="131.5" r=".25"/>
<circle cx="351" cy="131.3" r=".25"/>
<circle cx="351" cy="131.5" r=".25"/>
<circle cx="351.7" cy="132.4" r=".25"/>
<circle cx="351.7" cy="132.7" r=".25"/>
<circle cx="351.9" cy="127.6" r=".25"/>
<circle cx="352.4" cy="128.3" r=".25"/>
<circle cx="352.6" cy="128" r=".25"/>
<circle cx="352.6" cy="132.4" r=".25"/>
<circle cx="352.6" cy="132.7" r=".25"/>
<circle cx="359.7" cy="127.7" r=".25"/>
<circle cx="361.9" cy="128.6" r=".25"/>
<circle cx="361.9" cy="128.3" r=".25"/>
<circle cx="363.2" cy="129.5" r=".25"/>
<circle cx="363.2" cy="129.8" r=".25"/>
<circle cx="363.2" cy="127.1" r=".25"/>
<circle cx="363.2" cy="127.4" r=".25"/>
<circle cx="364" cy="129.5" r=".25"/>
<circle cx="364" cy="129.8" r=".25"/>
<circle cx="364" cy="127.1" r=".25"/>
<circle cx="364" cy="127.4" r=".25"/>
<circle cx="365.3" cy="128.3" r=".25"/>
<circle cx="365.3" cy="128.6" r=".25"/>
<circle cx="365.5" cy="125.8" r=".25"/>
<circle cx="41.1" cy="156.1" r=".25"/>
<circle cx="280.9" cy="155.1" r=".25"/>
<circle cx="281.5" cy="153" r=".25"/>
<circle cx="337.8" cy="157.2" r=".25"/>
<circle cx="338.1" cy="157.5" r=".25"/>
<circle cx="354.3" cy="150.9" r=".25"/>
<circle cx="369.4" cy="157.5" r=".25"/>
<circle cx="41.1" cy="160.3" r=".25"/>
<circle cx="59.9" cy="165" r=".25"/>
<circle cx="63.1" cy="176.6" r=".25"/>
<circle cx="63.4" cy="178.4" r=".25"/>
<circle cx="73" cy="169.5" r=".25"/>
<circle cx="74.4" cy="171.9" r=".25"/>
<circle cx="75.9" cy="175.6" r=".25"/>
<circle cx="77.9" cy="169.3" r=".25"/>
<circle cx="78.6" cy="172.5" r=".25"/>
<circle cx="78.7" cy="172.5" r=".25"/>
<circle cx="80.9" cy="178.2" r=".25"/>
<circle cx="80.9" cy="177" r=".25"/>
<circle cx="82.9" cy="179.3" r=".25"/>
<circle cx="82.9" cy="175.8" r=".25"/>
<circle cx="83" cy="179.3" r=".25"/>
<circle cx="83" cy="175.8" r=".25"/>
<circle cx="83.1" cy="169.7" r=".25"/>
<circle cx="84.6" cy="179.5" r=".25"/>
<circle cx="85.2" cy="169.5" r=".25"/>
<circle cx="85.5" cy="169.9" r=".25"/>
<circle cx="86.1" cy="169.9" r=".25"/>
<circle cx="96.6" cy="166.1" r=".25"/>
<circle cx="162.2" cy="172.8" r=".25"/>
<circle cx="173.9" cy="179.4" r=".25"/>
<circle cx="188.8" cy="169.7" r=".25"/>
<circle cx="188.8" cy="169.6" r=".25"/>
<circle cx="189.4" cy="171.6" r=".25"/>
<circle cx="198.4" cy="171.1" r=".25"/>
<circle cx="198.9" cy="172.8" r=".25"/>
<circle cx="248.7" cy="171.3" r=".25"/>
<circle cx="248.8" cy="171" r=".25"/>
<circle cx="248.8" cy="171.4" r=".25"/>
<circle cx="249.6" cy="169.4" r=".25"/>
<circle cx="250.6" cy="169.4" r=".25"/>
<circle cx="250.8" cy="165.7" r=".25"/>
<circle cx="278.6" cy="160.1" r=".25"/>
<circle cx="326.8" cy="169.2" r=".25"/>
<circle cx="327.1" cy="169.4" r=".25"/>
<circle cx="328" cy="167.8" r=".25"/>
<circle cx="344.1" cy="169" r=".25"/>
<circle cx="344.1" cy="169.9" r=".25"/>
<circle cx="344.1" cy="173" r=".25"/>
<circle cx="344.1" cy="171" r=".25"/>
<circle cx="363.4" cy="171" r=".25"/>
<circle cx="363.4" cy="169.9" r=".25"/>
<circle cx="43.2" cy="191.3" r=".25"/>
<circle cx="71.9" cy="187.6" r=".25"/>
<circle cx="74.4" cy="183.3" r=".25"/>
<circle cx="77.9" cy="185.9" r=".25"/>
<circle cx="78.6" cy="182.7" r=".25"/>
<circle cx="78.7" cy="182.7" r=".25"/>
<circle cx="79.3" cy="185.9" r=".25"/>
<circle cx="83.1" cy="185.4" r=".25"/>
<circle cx="83.8" cy="186" r=".25"/>
<circle cx="84.8" cy="183.1" r=".25"/>
<circle cx="85.1" cy="185.7" r=".25"/>
<circle cx="85.2" cy="185.6" r=".25"/>
<circle cx="85.5" cy="185.3" r=".25"/>
<circle cx="86.1" cy="185.3" r=".25"/>
<circle cx="87.6" cy="193.2" r=".25"/>
<circle cx="162.2" cy="181.6" r=".25"/>
<circle cx="162.6" cy="183.3" r=".25"/>
<circle cx="174.5" cy="182.8" r=".25"/>
<circle cx="175.8" cy="185.4" r=".25"/>
<circle cx="185.2" cy="185.4" r=".25"/>
<circle cx="189.4" cy="182.8" r=".25"/>
<circle cx="198.9" cy="181.6" r=".25"/>
<circle cx="248.7" cy="183.1" r=".25"/>
<circle cx="248.8" cy="183.4" r=".25"/>
<circle cx="248.8" cy="183" r=".25"/>
<circle cx="248.8" cy="183.8" r=".25"/>
<circle cx="249.6" cy="185" r=".25"/>
<circle cx="249.7" cy="184.8" r=".25"/>
<circle cx="250.3" cy="188.2" r=".25"/>
<circle cx="250.6" cy="185" r=".25"/>
<circle cx="252.9" cy="193" r=".25"/>
<circle cx="272.4" cy="183.4" r=".25"/>
<circle cx="272.7" cy="183" r=".25"/>
<circle cx="272.7" cy="182.8" r=".25"/>
<circle cx="272.8" cy="182.6" r=".25"/>
<circle cx="273" cy="183.6" r=".25"/>
<circle cx="273" cy="183.3" r=".25"/>
<circle cx="273.2" cy="182.8" r=".25"/>
<circle cx="273.8" cy="187.1" r=".25"/>
<circle cx="329.6" cy="182.5" r=".25"/>
<circle cx="330" cy="184.2" r=".25"/>
<circle cx="378" cy="182.5" r=".25"/>
</g>
<!-- layer: Border (ANSI) -->
<path d="M107.9 11.7v4M215.9 9.4v6.3l-2.2-3.8h4.4l-2.2 3.8 2.2-3.8M323.8 11.7v4M3.3 139.7h6.4l-3.9-2.2v4.4l3.9-2.2-3.9 2.2M428.5 139.7h-6.4l3.9-2.2v4.4l-3.9-2.2 3.9 2.2M9.7 263.7v-248h412.4v248h-412.4h412.4M107.9 263.7v4M218.1 267.5l-2.2-3.8 2.2 3.8h-4.4l2.2-3.8v6.3M323.8 263.7v4" fill="none" stroke="#000" stroke-width=".7"/>
<!-- layer: Title (ANSI) -->
<g fill="none" stroke="#000" stroke-width=".51">
<path d="M119.7 212.9h73.8v50.8h-73.8zM193.5 212.9v33.7h63.5v-33.7h63.5v50.8h-63.5v-50.8zM193.5 212.9h63.5v50.8h-63.5zM193.5 212.9h228.6v50.8h-228.6zM257 212.9h63.5v7.6h-63.5zM320.5 212.9h101.6v19h-101.6zM257 238.3h63.5v5h-63.5zM257 220.5h63.5v17.8h-63.5zM320.5 231.9h101.6v16.5h-101.6zM215.3 252.9v4.4h-4.5M219.6 257.3h-4.3v4.4M231.8 256l9.4-2.5v7.6l-9.4-2.5v-2.6v1.3h9.4"/>
<path d="M257 253.5h63.5v5.1h-63.5zM257 248.4h63.5v5.1h-63.5zM257 243.3h63.5v5.1h-63.5zM301.5 248.4h19v15.3h-19zM320.5 258.6h33.9v5.1h-33.9zM320.5 248.4h12.7v10.2h-12.7zM320.5 258.6h101.6v5.1h-101.6zM354.4 258.6h33.9v5.1h-33.9zM412 248.4h10.1v10.2h-10.1z"/>
<circle cx="215.3" cy="257.3" r="3.8"/>
</g>
<!-- layer: 0 -->
<path d="M231.8 258.6h9.8" fill="none" stroke="#000" stroke-width=".2"/>
<!-- layer: Sketch Geometry (ANSI) -->
<path d="M171.9 64.8h22M167.5 193.7h32" fill="none" stroke="#000" stroke-width=".25"/>
<!-- layer: Dimension (ANSI) -->
<g fill="none" stroke="#000" stroke-width=".25">
<path d="M143.3 47.8l2.4-.5v1zM143.3 47.8h29.2M143.3 44.6v29.6M188.5 47.8h29.3M215.3 47.3l2.5 .5-2.5 .5zM217.8 44.6v29.6M250.3 47.8l2.4-.5v1zM250.3 47.8h7.6M250.3 44.6v24.2M273.8 47.8h7.7M279 47.3l2.5 .5-2.5 .5zM281.5 44.6v59.4"/>
<path d="M121.5 64.8h48.8M124.7 64.8l.5 2.5h-1zM124.7 64.8v62M124.7 132.3v61.4M248.9 178.8v25.9M298.2 172.7v32M121.5 193.7h44.4M124.2 191.3h1l-.5 2.4zM248.9 201.5l2.5-.5v1zM248.9 201.5h19M279.3 201.5h18.9M295.7 201l2.5 .5-2.5 .5z"/>
</g>
<g fill="#000" stroke="#000" stroke-width=".25">
<path d="M143.3 47.8l2.4-.5zM143.3 47.8l2.4-.5v1zM215.3 48.3l2.5-.5zM215.3 47.3l2.5 .5-2.5 .5zM250.3 47.8l2.4-.5zM250.3 47.8l2.4-.5v1zM279 48.3l2.5-.5zM279 47.3l2.5 .5-2.5 .5zM124.7 64.8l.5 2.5zM124.7 64.8l.5 2.5h-1zM124.2 191.3l.5 2.4zM124.2 191.3h1l-.5 2.4z"/>
<path d="M248.9 201.5l2.5-.5zM248.9 201.5l2.5-.5v1zM295.7 202l2.5-.5zM295.7 201l2.5 .5-2.5 .5z"/>
</g>
<g font-size="4.2">
<text x="52.8" y="14.7">4</text>
<text x="160.8" y="14.7">3</text>
<text x="268.7" y="14.7">2</text>
<text x="376.7" y="14.7">1</text>
<text x="173.4" y="49.3">3</text>
<text x="176.9" y="49.3">15/16</text>
<text x="258.7" y="49.3">1</text>
<text x="262.3" y="49.3">11/16</text>
<text x="5.9" y="71.4">B</text>
<text x="423.5" y="71.4">B</text>
<text x="119.8" y="130.8">6</text>
<text x="123.4" y="130.8">3/4</text>
<text x="173.5" y="200.4">FRONT</text>
<text x="268.7" y="203">2</text>
<text x="272.3" y="203">1/2</text>
<text x="170.3" y="205.4">SCALE 3/4</text>
<text x="5.8" y="211.1">A</text>
<text x="423.4" y="211.1">A</text>
<text x="195.1" y="217.9">UNLESS OTHERWISE SPECIFIED</text>
<text x="296.9" y="252.5">S4</text>
<text x="320.8" y="254.6">B</text>
<text x="333.8" y="254.6">FullAssembly</text>
<text x="52.8" y="267.7">4</text>
<text x="160.8" y="267.7">3</text>
<text x="268.7" y="267.7">2</text>
<text x="376.7" y="267.7">1</text>
</g>
<g font-size="3.5">
<text x="277.7" y="226.6">PROPRIETARY</text>
<text x="358.7" y="241.5">FULL ASSEMBLY</text>
<text x="203.1" y="251.7">THIRD ANGLE PROJECTION</text>
<text x="320.7" y="263.7">0.75</text>
<text x="388.6" y="261.4">SHEET 1 OF 4</text>
<text x="354.8" y="264">N/A</text>
</g>
<g font-size="2.1">
<text x="262.3" y="232">STORED IN A RETRIEVAL SYSTEM, OR TRANSMITTED IN</text>
<text x="263.5" y="229.6">NO PART OF THIS DOCUMENT MAY BE REPRODUCED,</text>
<text x="321.1" y="233.8">TITLE</text>
<text x="271.5" y="234.6">ANY FORM, WITHOUT THE WRITTEN</text>
<text x="257" y="240.2">CUSTOMER</text>
<text x="257.4" y="245.1">PROJECT</text>
<text x="257.2" y="250">DRAWN BY</text>
<text x="301.6" y="250">DATE</text>
<text x="320.8" y="250.2">SIZE</text>
<text x="333.8" y="250.2">DRAWING NO.</text>
<text x="412.2" y="250.2">REVISION</text>
<text x="257.2" y="255.2">CHECKED BY</text>
<text x="301.5" y="255.3">DATE</text>
<text x="301.6" y="252.5">5/29/2019</text>
<text x="257.4" y="260">APPROVED</text>
<text x="301.5" y="260.1">DATE</text>
<text x="320.7" y="260">SCALE</text>
<text x="354.8" y="260.2">WEIGHT</text>
</g>
<g font-size="1.7">
<text x="208" y="225">INTERPRET DIMENSIONS AND TOLERANCES</text>
<text x="215.2" y="222.9">DO NOT SCALE DRAWING</text>
<text x="216" y="227.1">PER ASME Y14.5M-1994</text>
<text x="209.7" y="231.3">TOLERANCES APPLY AS SHOWN BELOW</text>
<text x="213.5" y="233.4">1 PL DEC</text>
<text x="213.9" y="229.2">DIMENSIONS ARE IN INCHES</text>
<text x="231.5" y="233.4">± 0.02</text>
<text x="212.7" y="239.6">4 PL DEC</text>
<text x="213" y="237.6">3 PL DEC</text>
<text x="213.5" y="235.5">2 PL DEC</text>
<text x="231.3" y="239.6">± 0.001</text>
<text x="231.5" y="235.5">± 0.01</text>
<text x="231.6" y="237.6">± 0.005</text>
<text x="212.8" y="243.8">SURFACE ROUGHNESS</text>
<text x="213.5" y="241.7">ANGLES</text>
<text x="232.2" y="241.7">± 0.1°</text>
<text x="232.6" y="243.8">63 µ in</text>
</g>
</svg>
